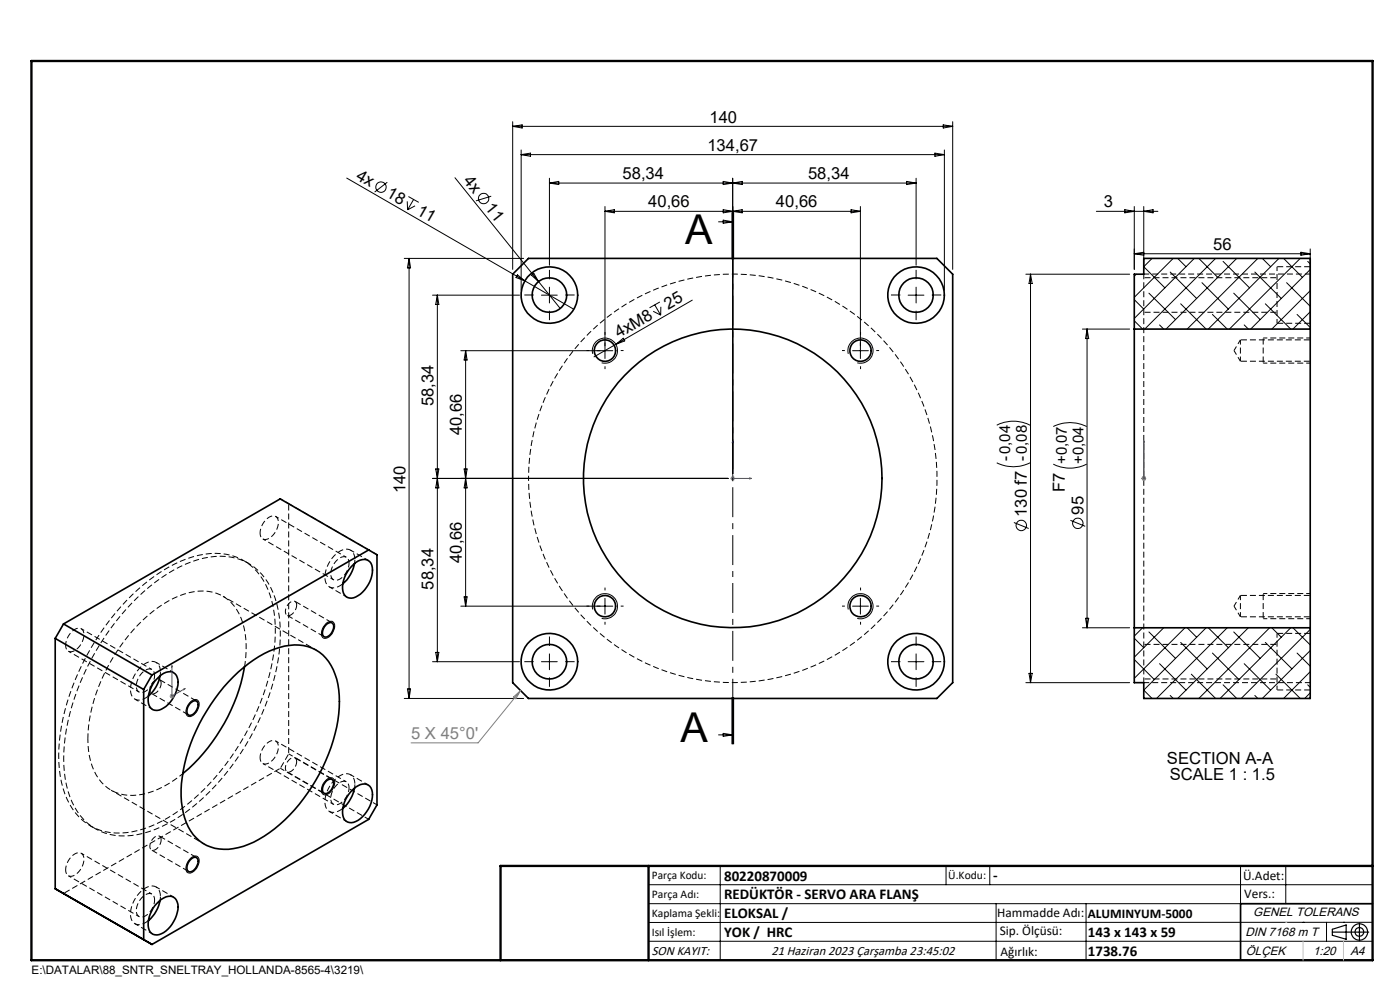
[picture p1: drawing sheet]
<svg xmlns="http://www.w3.org/2000/svg" width="297mm" height="210mm" viewBox="0 0 297 210" stroke-linecap="round" stroke-linejoin="round" font-family="sans-serif">
<path d="M112.1 101.5a43.3 43.3 0 0 1 64.3-38 43.3 43.3 0 0 1 2.1 74.6 43.3 43.3 0 0 1-66.3-34.2l-.1-2.4" fill="none" stroke="#000" stroke-width=".21" stroke-dasharray="1.3 .6" stroke-dashoffset=".7" stroke-linecap="butt"/>
<g fill="none" stroke="#000" stroke-width=".35">
<path d="M108.8 58.2l3.3-3.4h86.7l3.3 3.4v86.6l-3.3 3.4h-86.7l-3.3-3.4zM240.6 69.8v63.4M240.6 69.8v-11.6h2v-3.4h35.4v15M240.6 69.8h37.4M278 69.8v63.4M75 119.7a2.37 2.37 0 0 1 3.7-.2 6.1 6.1 0 0 1-2.7 6.9 1.91 1.91 0 0 1-2.2 .4 1.91 1.91 0 0 1-1.1-1.9 6.8 6.8 0 0 1 2.3-5.2zM75.2 119.5a7.6 7.6 0 0 1-2.5 4.4M78.2 116.7l-46 26.5M11.7 135.4l18.8 10.9M11.7 135.4v53.1M13.5 132.4l45.9-26.6 20.6 11.9v53l-1.8 3.1-46 26.5M13.5 132.4l-1.8 3"/>
<path d="M13.5 132.4l18.7 10.8M69.4 132.4a.84 .84 0 0 1 1.1-.2 .84 .84 0 0 1 .3 1.1 2.01 2.01 0 0 1-2 1.8 1.68 1.68 0 0 1 .3-2.5zM240.6 133.2v11.6h2v3.4h35.4v-15M240.6 133.2h37.4M30.5 146.3v53M32.2 143.2l-1.7 3.1M33.3 144a2.97 2.97 0 0 1 3.6-1.3 3.1 3.1 0 0 1 .5 3.9 5.8 5.8 0 0 1-4.1 4.1 2 2 0 0 1-1.9-2.6l.2-1.2 .5-1.2zM34 143.4a7.6 7.6 0 0 1-2.5 4.3M40.3 149.2l.3-.2a.83 .83 0 0 1 1.1-.3 .83 .83 0 0 1 .3 1.2 2.09 2.09 0 0 1-1.9 1.8 1.73 1.73 0 0 1 .2-2.5zM49.5 143.6a21.6 21.6 0 0 1 12-6.7 8.5 8.5 0 0 1 9.6 6.1 22.6 22.6 0 0 1-.4 14 38.1 38.1 0 0 1-14.6 20.4 14.3 14.3 0 0 1-10.5 2.5 9.2 9.2 0 0 1-6.7-7.5 27.9 27.9 0 0 1 2.1-16.1 40.7 40.7 0 0 1 8.5-12.7zM51.9 141.4a38.6 38.6 0 0 1-13.1 22.7M69.1 165.8l.3-.2a.84 .84 0 0 1 1.1-.2 .84 .84 0 0 1 .3 1.1 2.01 2.01 0 0 1-2 1.8 1.68 1.68 0 0 1 .3-2.5z"/>
<path d="M75 167.3a2.49 2.49 0 0 1 3.5-.5 4.8 4.8 0 0 1-.7 5.4 4.2 4.2 0 0 1-3.7 2.3 1.97 1.97 0 0 1-1.4-2.5 7 7 0 0 1 2.3-4.7zM75.2 167.2a7.6 7.6 0 0 1-2.5 4.3M11.7 188.5l18.8 10.8M11.7 188.5l20.5 11.8M30.5 199.3l1.7 1M33.8 191.2l.4-.4a2.28 2.28 0 0 1 3-.2 4 4 0 0 1 0 4.2 5.7 5.7 0 0 1-3.9 3.5 1.96 1.96 0 0 1-1.9-2.5 7.2 7.2 0 0 1 2.4-4.6zM34 191a7.6 7.6 0 0 1-2.5 4.3M40.6 182.2a.83 .83 0 0 1 1.1-.3 .83 .83 0 0 1 .3 1.1 2.09 2.09 0 0 1-1.9 1.9 1.69 1.69 0 0 1 .2-2.5zM291.2 191.7h-28v12"/>
<circle cx="116.5" cy="62.6" r="6"/>
<circle cx="116.6" cy="62.6" r="3.7"/>
<circle cx="128.3" cy="74.4" r="2.27"/>
<circle cx="182.5" cy="74.4" r="2.28"/>
<circle cx="194.3" cy="62.6" r="3.7"/>
<circle cx="194.3" cy="62.6" r="6"/>
<circle cx="155.4" cy="101.5" r="31.7"/>
<circle cx="128.3" cy="128.6" r="2.27"/>
<circle cx="182.5" cy="128.6" r="2.28"/>
<circle cx="116.5" cy="140.4" r="6"/>
<circle cx="116.6" cy="140.4" r="3.7"/>
<circle cx="194.3" cy="140.4" r="3.7"/>
<circle cx="194.3" cy="140.4" r="6"/>
</g>
<path d="M242.6 58.1v86.7M62.9 128.3a.78 .78 0 0 0-.5-.8 .78 .78 0 0 0-.9 .3 2.12 2.12 0 0 0-.7 2.6 1.56 1.56 0 0 0 2-1.3l.1-.8M34.2 144.9a.78 .78 0 0 0-.5-.8 .78 .78 0 0 0-.9 .3 2.12 2.12 0 0 0-.8 2.6 1.56 1.56 0 0 0 2-1.3l.2-.8M34.2 178.1a.78 .78 0 0 0-.5-.8 .78 .78 0 0 0-.9 .3 2.12 2.12 0 0 0-.8 2.6 1.56 1.56 0 0 0 2-1.3l.2-.8M62.9 161.5a.78 .78 0 0 0-.5-.8 .78 .78 0 0 0-.9 .3 2.12 2.12 0 0 0-.7 2.6 1.56 1.56 0 0 0 2-1.3l.1-.8" fill="none" stroke="#000" stroke-width=".21" stroke-dasharray="1.3 .6" stroke-dashoffset=".2" stroke-linecap="butt"/>
<path d="M270.9 56.6v12M261.8 74.4l1.3 2.2M263.1 72.1v4.5M263.1 72.1l-1.3 2.3M61.2 106.8l18.8 10.9M261.8 128.6l1.3 2.2M263.1 126.3v4.5M263.1 126.3l-1.3 2.3M270.9 134.4v12M59.5 163l18.7 10.8M80 170.7l-18.8-10.8" fill="none" stroke="#000" stroke-width=".21" stroke-dasharray="1.3 .6" stroke-dashoffset=".3" stroke-linecap="butt"/>
<path d="M242.6 58.1h35.4M18.6 156.7a37.4 37.4 0 0 1 11.6-25.1 20.8 20.8 0 0 1 12-6.2 8.7 8.7 0 0 1 9.3 6.7 20.8 20.8 0 0 1 .4 9.3M278 144.8h-35.4" fill="none" stroke="#000" stroke-width=".21" stroke-dasharray="1.3 .6" stroke-dashoffset=".1" stroke-linecap="butt"/>
<g fill="none" stroke="#000" stroke-width=".21" stroke-dasharray="1.3 .6" stroke-dashoffset="-.1" stroke-linecap="butt">
<path d="M263.1 76.6h14.9M268 77v-5.3M278 72.1h-14.9M60.9 130.5l7.9 4.6M70.5 132.1l-7.9-4.5M263.1 130.8h14.9M268 131.2v-5.3M278 126.3h-14.9M32.1 147.1l7.9 4.5M41.7 148.7l-7.9-4.5M60.9 163.7l7.9 4.5M70.5 165.3l-7.9-4.5"/>
<path d="M32.1 180.3l7.9 4.5M41.7 181.9l-7.9-4.5"/>
</g>
<path d="M278 56.6h-7.1M270.9 68.6h7.1M278 134.4h-7.1M270.9 146.4h7.1" fill="none" stroke="#000" stroke-width=".21" stroke-dasharray="1.3 .6" stroke-linecap="butt"/>
<path d="M270.9 58.9h-28.3M242.6 66.2h28.3M75.3 118.8a1.92 1.92 0 0 0-.9-2.1 1.92 1.92 0 0 0-2.2 .1 6.7 6.7 0 0 0-3.2 6.4 1.78 1.78 0 0 0 2.7 1.2l1-.6M270.9 136.7h-28.3M34 142.6a1.92 1.92 0 0 0-.8-2.1 1.92 1.92 0 0 0-2.2 .2 6.7 6.7 0 0 0-3.2 6.3 1.78 1.78 0 0 0 2.7 1.3l1-.7M61.2 159.9v-53.1M61.2 159.9l-1.7 3.1M242.6 144h28.3M75.3 166.4a1.92 1.92 0 0 0-.9-2 1.92 1.92 0 0 0-2.2 .1 6.7 6.7 0 0 0-3.2 6.3 1.78 1.78 0 0 0 2.7 1.3l1-.6M13.5 189.5l46-26.5M34 190.2a1.92 1.92 0 0 0-.8-2 1.92 1.92 0 0 0-2.2 .1 6.7 6.7 0 0 0-3.2 6.4 1.78 1.78 0 0 0 2.7 1.2l1-.6" fill="none" stroke="#000" stroke-width=".21" stroke-dasharray="1.3 .6" stroke-dashoffset="-.2" stroke-linecap="butt"/>
<g fill="none" stroke="#000" stroke-width=".21">
<path d="M73.6 37.8l48.1 27.8M82.2 38.7l-2.7 2M96.5 37.7l22.4 27.7M108.8 25.8v31.3M108.8 26.8h93.3M108.8 26.8l2-.3v.7zM110.6 31.8v29.8M110.6 32.8h89.7M110.6 32.8l1.9-.3v.7zM116.6 37.8v18.5M116.6 38.8h77.7M116.6 38.8l1.9-.3v.6z"/>
<path d="M153.4 38.5l2 .3-2 .3zM155.4 37.8v62.7M155.4 38.8l2-.3v.6zM192.3 38.5l2 .3-2 .3zM194.3 37.8v18.5M198.3 32.5l2 .3-2 .4zM200.1 26.5l2 .3-2 .4zM200.3 31.8v29.8M202.1 25.8v31.3M85.8 54.8h25.3M86.4 42.7l.1 1.8M86.6 41.7l2.2 1.2"/>
<path d="M86.8 54.8v93.4M86.8 54.8l.3 2h-.7zM87.7 42.3l-1.2 2.2M88.1 43.7l-1.6 .8M104.2 41.6l-3.2 1M109.8 58.3l1.5 1.3-1.8-.7zM112.7 58.4l.5-.4 1.1 1.8zM128.3 43.8v32.3M128.3 44.8h54.2M128.3 44.8l2-.3v.6zM152.4 47.1h3M153.4 46.7l2 .4-2 .3z"/>
<path d="M153.4 44.5l2 .3-2 .3zM155.3 45v10M155.4 44.8l2-.3v.6zM155.6 45v10M180.6 44.5l1.9 .3-1.9 .3zM182.5 43.8v32.3M217.6 58.2h22M218.6 58.2v86.6M218.6 58.2l.4 1.9h-.7zM232.6 44.8h13M238.6 44.5l2 .3-2 .3zM240.6 43.8v13.3"/>
<path d="M240.6 53.8h37.4M240.6 53.8l2 .3M241.1 58.2l-.5 .4M242.6 43.8v13.3M242.6 44.8l2-.3v.6zM242.6 53.5l-2 .3M244.4 54.8l-1.8 1.8 4.5 4.5M248.2 57.7l5.7 5.6M248.9 54.8l-8.3 8.3M249.8 54.8l1.8 1.8M253.4 54.8l-12.8 12.7M254.3 54.8l4 4"/>
<path d="M255 60l5.6 5.6M257.9 54.8l-15 15M259.5 55.4l5.6 5.7M262.4 54.8l-15 15M266.2 57.7l5.6 5.6M266.8 54.8l-15 15M267.8 54.8l1.8 1.8M271.3 54.8l-15 15M272.3 54.8l4 4M272.9 60l5.1 5M275.8 54.8l-15 15M276 53.5l2 .3-2 .3z"/>
<path d="M277.4 55.4l.6 .6M278 57.2l-12.7 12.6M278 52.8v16M91.8 62.6h18.4M92.8 62.6v77.8M92.8 62.6l.3 2h-.7zM97.8 74.4h32.2M98.8 74.4v54.2M98.8 74.4l.3 2h-.6zM114.9 62.6h3.3M116.6 60.9v3.4M125.8 75.1a2.67 2.67 0 0 1 2.3-3.4 2.67 2.67 0 0 1 2.9 3 2.67 2.67 0 0 1-3.4 2.3"/>
<path d="M130.6 73.1l-4.6 2.6M130.6 73.1l1.6-1.4 .3 .6zM138.6 66l1.6 .8M138.9 64.7l1.3 2.1M140 64.1l-2.2 1.2M140.2 65.1v1.7M146.9 63.7l-16.3 9.4M180 75.1a2.68 2.68 0 0 1 2.3-3.4 2.68 2.68 0 0 1 2.9 2.9 2.68 2.68 0 0 1-3.3 2.4M180.9 74.4h3.3M192.7 62.6h3.3M194.3 60.9v3.4M229.6 69.8h10"/>
<path d="M230.6 69.8v63.4M230.6 69.8l.4 2h-.7zM240.6 68l1.8 1.8M240.6 63.6l2 2M243.7 62.2l5.7 5.6M246 68.9l.9 .9M250.5 64.4l5.4 5.4M257.2 66.7l3.1 3.1M261.7 62.2l5.6 5.6M263.9 68.9l.9 .9M268.4 64.4l5.4 5.4M275.2 66.7l2.8 2.8"/>
<path d="M278 61.7l-8.2 8.1M278 66.1l-3.7 3.7M92.4 99.5h.7l-.3 2zM98.5 99.5h.6l-.6 4h.6zM211.5 98.2a7.8 7.8 0 0 0 7 0M211.5 90.2a7.8 7.8 0 0 1 7 0M223.4 98.5a7.8 7.8 0 0 0 7.1 0M223.4 90.5a7.8 7.8 0 0 1 7.1 0M91.8 101.5h62.6M92.8 101.5l.3 2h-.7zM215.1 110.8l3.1 1.3M227.1 110.4l3.1 1.2"/>
<path d="M69.2 132.2l.3-.2a.96 .96 0 0 1 1.2 0 .96 .96 0 0 1 .3 1.2 2.66 2.66 0 0 1-2.1 2.2 1.1 1.1 0 0 1-.6-1.6l.3-.8zM92.4 138.4h.7l-.3 2zM97.8 128.6h32.2M98.5 126.6h.6l-.3 2zM116.6 138.7v3.4M125.8 129.3a2.66 2.66 0 0 1 2.3-3.4 2.66 2.66 0 0 1 2.9 2.9 2.66 2.66 0 0 1-3.4 2.4M128.3 126.9v3.4M180 129.3a2.67 2.67 0 0 1 2.3-3.4 2.67 2.67 0 0 1 2.9 2.9 2.67 2.67 0 0 1-3.3 2.4M180.9 128.6h3.3M182.5 126.9v3.4M194.3 138.7v3.4M229.6 133.2h10"/>
<path d="M230.3 131.2h.7l-.4 2zM240.6 139.9l4.3 4.2M240.6 135.4l2 2M242.4 133.2l-1.8 1.7M243.7 134l5.7 5.7M246.9 133.2l-6.3 6.2M250.5 136.3l5.6 5.6M251.4 133.2l-10.8 10.7M251.8 133.2l2.1 2M255.9 133.2l-13.3 13.2 1.8 1.8M256.3 133.2l4.3 4.2M257.2 138.5l5.6 5.6"/>
<path d="M260.3 133.2l-14.9 15M261.7 134l5.6 5.7M264.8 133.2l-15 15M268.4 136.3l5.7 5.6M269.3 133.2l-15 15M269.8 133.2l2 2M273.8 133.2l-15 15M274.3 133.2l3.7 3.6M275.2 138.5l2.8 2.8M278 133.5l-14.7 14.7M278 138l-10.2 10.2M40.4 148.9a1.01 1.01 0 0 1 1.4-.5 1.01 1.01 0 0 1 .4 1.4 2.67 2.67 0 0 1-2.1 2.2 1.08 1.08 0 0 1-.6-1.6l.4-.8z"/>
<path d="M85.8 148.2h25.3M86.4 146.1h.7l-.3 2.1zM91.8 140.4h18.4M114.9 140.4h3.3M152.4 155.9h3M153.4 155.6l2 .3-2 .3zM155.3 147.9v10M155.5 147.9v10M155.6 147.9v10zM192.7 140.4h3.3M217.6 144.8h22M218.3 142.8h.7l-.4 2z"/>
<path d="M246 140.8l5.6 5.6M248.2 147.5l.7 .7M252.7 143l5.2 5.2M259.5 145.3l2.9 2.9M263.9 140.8l5.7 5.6M266.2 147.5l.6 .7M270.7 143l5.1 5.2M277.4 145.3l.6 .5M278 142.5l-5.7 5.7M278 147l-1.2 1.2M69.2 165.5l.3-.3a.96 .96 0 0 1 1.2 0 .96 .96 0 0 1 .3 1.2 2.66 2.66 0 0 1-2.1 2.2 1.1 1.1 0 0 1-.6-1.6l.3-.9zM40.4 182.1a1.01 1.01 0 0 1 1.4-.5 1.01 1.01 0 0 1 .4 1.4 2.67 2.67 0 0 1-2.1 2.2 1.08 1.08 0 0 1-.6-1.6l.4-.8z"/>
<path d="M137.6 187.7h153.6M137.6 191.7h153.6M137.6 199.7h153.6M152.8 183.7v20M200.7 183.7v4M210 183.7v4M211.3 191.7v12M230.4 191.7v12M263.2 183.7v20M272.8 183.7v8M276.4 195.6h.1M281.4 195.6v4.1"/>
<path d="M285 195.6h.1M291.2 195.6l-153.6 .1"/>
<circle cx="80.8" cy="39.7" r="1.1"/>
<circle cx="102.6" cy="42.1" r="1.11"/>
<circle cx="216.7" cy="111.4" r="1.11"/>
<circle cx="228.7" cy="111" r="1.09"/>
</g>
<g fill="none" stroke="#000" stroke-width=".21" stroke-dasharray="1.3 .6" stroke-dashoffset=".4" stroke-linecap="butt">
<path d="M268 77h10M278 71.7h-10M55.2 113.1a3.9 3.9 0 0 1 2.7-3.7 1.27 1.27 0 0 1 1.1 1.9 3.5 3.5 0 0 1-3 3.1 1.19 1.19 0 0 1-.8-1.3M74.1 119.5a1.19 1.19 0 0 0-.6-1.3 1.19 1.19 0 0 0-1.4 .1 3.9 3.9 0 0 0-1.8 4.2 1.27 1.27 0 0 0 2.2 .1l1-1.2 .4-1 .2-.9M75.2 119.5l.1-.7M78.1 118.9l-3.7-2.2M13.9 136.9a3.9 3.9 0 0 1 2.7-3.7 1.27 1.27 0 0 1 1.2 1.9 3.5 3.5 0 0 1-3 3.1 1.19 1.19 0 0 1-.9-1.3M69.9 124.5l3.7 2.1M268 131.2h10M278 125.9h-10M28.6 148.3l3.8 2.2M32.8 143.3a1.19 1.19 0 0 0-.6-1.3 1.19 1.19 0 0 0-1.3 .2 3.9 3.9 0 0 0-1.8 4.1 1.27 1.27 0 0 0 2.1 .1l1-1.2 .5-1 .1-.9"/>
<path d="M34 143.3v-.7M36.9 142.7l-3.8-2.2M38.8 164.1a17.7 17.7 0 0 1-11.6 4.6 8.9 8.9 0 0 1-8-7.2l-.4-2.3-.2-2.5M55.2 160.7a3.9 3.9 0 0 1 2.7-3.6 1.27 1.27 0 0 1 1.1 1.8 3.5 3.5 0 0 1-3 3.2 1.19 1.19 0 0 1-.8-1.4M69.9 172.1l3.7 2.2M74.1 167.1a1.19 1.19 0 0 0-.6-1.3 1.19 1.19 0 0 0-1.4 .2 3.9 3.9 0 0 0-1.8 4.1 1.27 1.27 0 0 0 2.2 .1l1-1.2 .4-1 .2-.9M75.2 167.1l.1-.7M78.1 166.5l-3.7-2.2M13.9 184.5a3.9 3.9 0 0 1 2.7-3.6 1.27 1.27 0 0 1 1.2 1.8 3.5 3.5 0 0 1-3 3.2 1.19 1.19 0 0 1-.9-1.4M28.6 195.9l3.8 2.2M32.8 190.9a1.19 1.19 0 0 0-.6-1.2 1.19 1.19 0 0 0-1.3 .1 3.9 3.9 0 0 0-1.8 4.1 1.27 1.27 0 0 0 2.1 .1l1-1.2 .5-.9 .1-1M34 191v-.8"/>
<path d="M36.9 190.3l-3.8-2.2"/>
</g>
<g fill="none" stroke="#000" stroke-width=".21" stroke-dasharray="1.3 .6" stroke-dashoffset=".6" stroke-linecap="butt">
<path d="M52.7 119.5l-1-.6M55.7 114.3l15 8.7M59.5 105.8l1.7 1M73.5 118.2l-15-8.6M14.5 138.1l15 8.7M67.1 137.9l-19.8-11.4M32.2 142l-15-8.6M12.5 160.3a49.1 49.1 0 0 1 9.8-27.4 39.6 39.6 0 0 1 17.3-14.4 14.1 14.1 0 0 1 12.4 .6 14.1 14.1 0 0 1 6 9.7 39 39 0 0 1-3.5 22.1 50.1 50.1 0 0 1-18.7 22.5 19.1 19.1 0 0 1-13.5 3 12.2 12.2 0 0 1-8.9-9.2 24 24 0 0 1-.9-6.9M13.5 160.9a49.1 49.1 0 0 1 9.9-27.4 39.6 39.6 0 0 1 17.3-14.4 14.1 14.1 0 0 1 12.4 .6 14.1 14.1 0 0 1 5.9 9.7 39 39 0 0 1-3.5 22.1 50.1 50.1 0 0 1-18.7 22.5 19.1 19.1 0 0 1-13.4 3 12.2 12.2 0 0 1-9-9.2 24 24 0 0 1-.9-6.9M19.2 175.2l1 .6M23.6 167.6l19.8 11.4M55.7 162l15 8.6"/>
<path d="M73.5 165.8l-15-8.6M14.5 185.8l15 8.6M32.2 189.7l-15-8.7"/>
</g>
<g fill="none" stroke="#000" stroke-width=".25">
<path d="M282.6 197.7h7.8M282.6 197.1l3-.9v3l-3-.8zM288.4 195.8v3.8M106.2 203.7h185"/>
<circle cx="288.4" cy="197.7" r="1.74"/>
<circle cx="288.4" cy="197.7" r=".93"/>
</g>
<path d="M155.4 93.5l.1 .4h-.2zM155.4 93.5v8h4M242.6 93.5v.4v-.4M242.6 93.5v8M159 101.4l.4 .1-.4 .1zM242.6 101.4v.2zM242.6 101.5h.1M36.5 141.2v.3h-.1zM36.5 141.2v6.5l2.8-1.7M39 146.1l.3-.1-.3 .3z" fill="none" stroke="#00f" stroke-width=".21"/>
<g fill="none" stroke="#808080" stroke-width=".21">
<path d="M154.9 101.5h1M155.1 101.1l.7 .7M155.4 101v1M155.8 101.1l-.7 .7M242.1 101.5h1M242.3 101.1l.7 .7M242.6 101v1M243 101.1l-.7 .7M36 147.7h1M36.1 147.3l.7 .7M36.5 147.2v1M36.8 147.3l-.7 .7"/>
<path d="M108.9 147.8l1.5-1.3-1 1.7zM110.4 146.5l-9 11.1h-14.2"/>
</g>
<g fill="none" stroke="#000" stroke-width=".21" stroke-dasharray="15.2 1.3 1.3 1.3" stroke-linecap="butt">
<path d="M116.6 59.2v-2M194.3 59.2v-2M113.2 62.6h-2M116.6 65.9v2M119.9 62.6h2M125 74.4h-.6M128.3 71v-.6M128.3 77.7v.6M131.7 74.4h.6M179.2 74.4h-.6M182.6 71v-.6M182.6 77.7v.6"/>
<path d="M185.9 74.4h.6M191 62.6h-2M194.3 65.9v2M197.7 62.6h2M116.6 137v-2M125 128.6h-.6M128.3 125.2v-.6M128.3 131.9v.6M131.7 128.6h.6M179.2 128.6h-.6M182.6 125.2v-.6M182.6 131.9v.6"/>
<path d="M185.9 128.6h.6M194.3 137v-2M113.2 140.4h-2M116.6 143.7v2M119.9 140.4h2M191 140.4h-2M194.3 143.7v2M197.7 140.4h2"/>
</g>
<path d="M155.5 45v112.9" fill="none" stroke="#000" stroke-width=".21" stroke-dasharray="6.3 1.3 1.3 1.3" stroke-dashoffset="2.6" stroke-linecap="butt"/>
<path d="M6.7 12.9h284.5v190.8h-284.5zM137.6 183.7v20M291.2 183.7h-185v20" fill="none" stroke="#000" stroke-width=".5"/>
<path d="M276.4 199.7v4M285 199.7v4" fill="none" stroke="#c0c0c0" stroke-width=".21"/>
<path d="M272.8 195.6h.1" fill="none" stroke="#c0c0c0" stroke-width=".25"/>
<g fill="#00f">
<path d="M159 101.4l.4 .1-.4 .1zM155.4 93.5l.1 .4h-.2z"/>
<path d="M39 146.1l.3-.1-.3 .3zM36.5 141.2v.3h-.1z"/>
<path d="M242.6 101.4v.2zM242.6 93.5v.4zM242.6 101.4v.2zM242.6 93.5v.4z"/>
</g>
<g font-size="8.7">
<text x="145.4" y="51.8">A</text>
<text x="144.4" y="157.5">A</text>
</g>
<g font-size="3.5">
<text x="150.5" y="26">140</text>
<text x="150.1" y="32">134,67</text>
<text x="75.4" y="37.9" transform="rotate(30 75.4 37.9)">4x</text>
<text x="81.8" y="41.6" transform="rotate(30 81.8 41.6)">18</text>
<text x="98.2" y="38.4" transform="rotate(51 98.2 38.4)">4x</text>
<text x="132.1" y="38">58,34</text>
<text x="171.4" y="38">58,34</text>
<text x="88.2" y="45.3" transform="rotate(30 88.2 45.3)">11</text>
<text x="102.8" y="44.2" transform="rotate(51 102.8 44.2)">11</text>
<text x="137.5" y="44">40,66</text>
<text x="164.6" y="44">40,66</text>
<text x="234.2" y="44">3</text>
<text x="257.4" y="53">56</text>
<text x="141.8" y="65.7" transform="rotate(-30 141.8 65.7)">25</text>
<text x="131.3" y="71.8" transform="rotate(-30 131.3 71.8)">4xM8</text>
<text x="92" y="86.2" transform="rotate(-90 92 86.2)">58,34</text>
<text x="98" y="92.3" transform="rotate(-90 98 92.3)">40,66</text>
<text x="86" y="104.6" transform="rotate(-90 86 104.6)">140</text>
<text x="225.9" y="104.3" transform="rotate(-90 225.9 104.3)">F7 +0,07</text>
<text x="217.9" y="109.6" transform="rotate(-90 217.9 109.6)">130 f7 -0,08</text>
<text x="229.9" y="109.2" transform="rotate(-90 229.9 109.2)">95</text>
<text x="98" y="119.4" transform="rotate(-90 98 119.4)">40,66</text>
<text x="92" y="125.1" transform="rotate(-90 92 125.1)">58,34</text>
<text x="247.6" y="162">SECTION A-A</text>
<text x="248.1" y="165.5">SCALE 1 : 1.5</text>
</g>
<text font-size="3.5" fill="#808080" x="87.2" y="156.8">5 X 45°0'</text>
<g font-size="3.2">
<text x="214.3" y="97.8" transform="rotate(-90 214.3 97.8)">-0,04</text>
<text x="229.8" y="98.4" transform="rotate(-90 229.8 98.4)">+0,04</text>
<text x="153.6" y="186.8">80220870009</text>
<text x="153.6" y="190.8">REDÜKTÖR - SERVO ARA FLANŞ</text>
<text x="210.7" y="186.6">-</text>
<text x="153.6" y="194.8">ELOKSAL /</text>
<text x="153.6" y="198.8">YOK / HRC</text>
<text x="230.8" y="198.7">143 x 143 x 59</text>
<text x="230.8" y="202.8">1738.76</text>
</g>
<g font-size="2.8">
<text x="263.7" y="186.7">Ü.Adet:</text>
<text x="263.9" y="190.5">Vers.:</text>
<text x="211.5" y="194.5">Hammadde Adı:</text>
<text x="230.8" y="194.7">ALUMINYUM-5000</text>
<text x="138.3" y="202.6">SON KAYIT:</text>
<text x="163.6" y="202.6">21 Haziran 2023 Çarşamba 23:45:02</text>
<text x="212.1" y="198.4">Sip. Ölçüsü:</text>
<text x="212.2" y="202.7">Ağırlık:</text>
</g>
<g font-size="2.6">
<text x="265.9" y="194.4">GENEL TOLERANS</text>
<text x="264.2" y="198.5">DIN 7168 m T</text>
<text x="264.3" y="202.6">ÖLÇEK</text>
<text x="278.5" y="202.6">1:20</text>
<text x="286.5" y="202.6">A4</text>
</g>
<g font-size="2.5">
<text x="138.3" y="186.4">Parça Kodu:</text>
<text x="138.3" y="190.5">Parça Adı:</text>
<text x="201.2" y="186.5">Ü.Kodu:</text>
<text x="138.3" y="194.5">Kaplama Şekli:</text>
<text x="138.3" y="198.6">Isıl İşlem:</text>
<text x="6.7" y="206.7">E:\DATALAR\88_SNTR_SNELTRAY_HOLLANDA-8565-4\3219\</text>
</g>
</svg>
